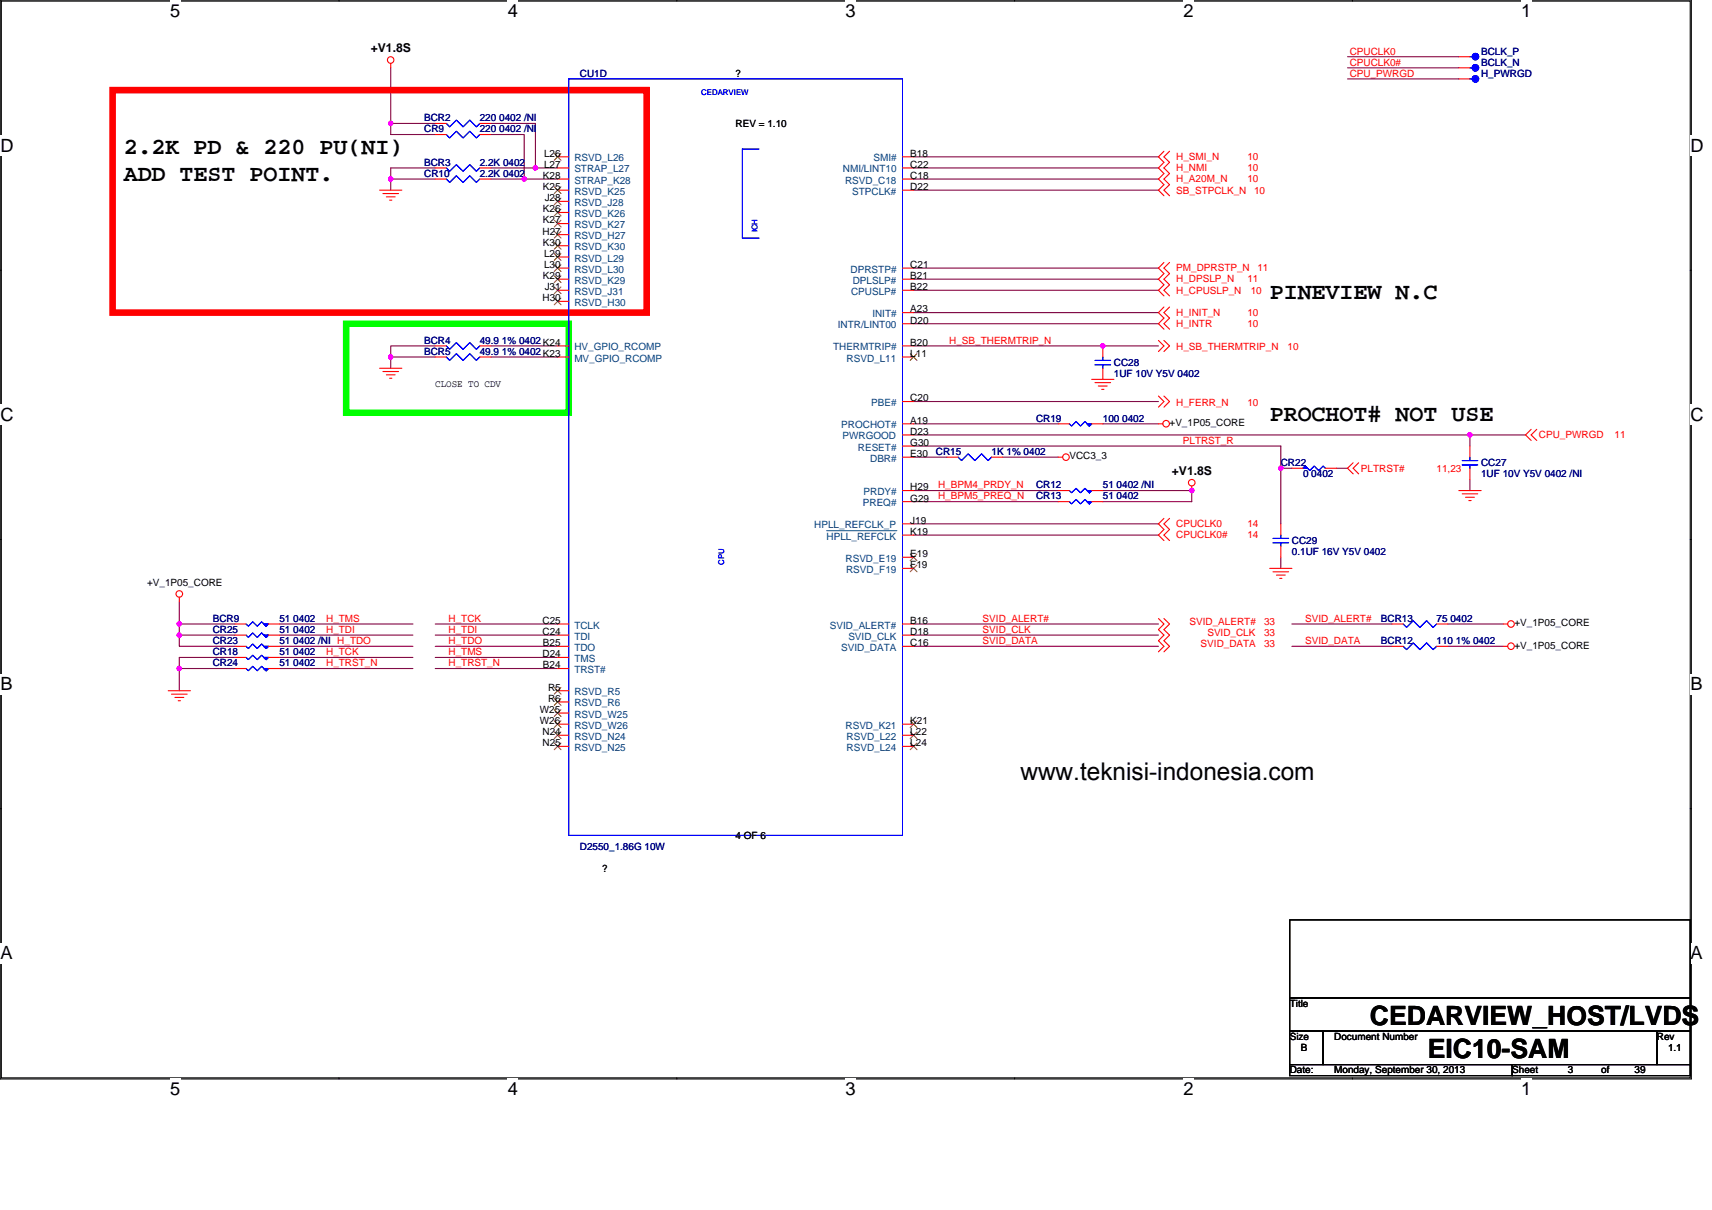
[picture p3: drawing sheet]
<svg xmlns="http://www.w3.org/2000/svg" width="297mm" height="210mm" viewBox="0 0 297 210" stroke-linecap="round" stroke-linejoin="round" font-family="sans-serif">
<path d="M0 0h293.5v187.2h-293.5zM.2 .2h293.1v186.8h-293.1z" fill="none" stroke="#000" stroke-width=".19"/>
<g fill="#fff">
<path d="M29.5 .1h1.8v3.5h-1.8z"/>
<path d="M29.5 187.2h1.8v3.5h-1.8z"/>
</g>
<path d="M58.8 0v.2M58.8 187v.2" fill="none" stroke="#000" stroke-width=".19"/>
<g fill="#fff">
<path d="M88.1 .1h1.8v3.5h-1.8z"/>
<path d="M88.1 187.2h1.8v3.5h-1.8z"/>
</g>
<path d="M117.4 0v.2M117.4 187v.2" fill="none" stroke="#000" stroke-width=".19"/>
<g fill="#fff">
<path d="M146.7 .1h1.8v3.5h-1.8z"/>
<path d="M146.7 187.2h1.8v3.5h-1.8z"/>
</g>
<path d="M176 0v.2M176 187v.2" fill="none" stroke="#000" stroke-width=".19"/>
<g fill="#fff">
<path d="M205.3 .1h1.8v3.5h-1.8z"/>
<path d="M205.3 187.2h1.8v3.5h-1.8z"/>
</g>
<path d="M234.7 0v.2M234.7 187v.2" fill="none" stroke="#000" stroke-width=".19"/>
<g fill="#fff">
<path d="M263.9 .1h1.8v3.5h-1.8z"/>
<path d="M263.9 187.2h1.8v3.5h-1.8z"/>
<path d="M.1 23.5h2.3v3.6h-2.3z"/>
<path d="M293.3 23.5h2.3v3.6h-2.3z"/>
<path d="M.1 70.3h2.3v3.5h-2.3z"/>
<path d="M293.3 70.3h2.3v3.5h-2.3z"/>
</g>
<path d="M0 46.9h.2M293.3 46.9h.2" fill="none" stroke="#000" stroke-width=".19"/>
<g fill="#fff">
<path d="M.1 117h2.1v3.5h-2.1z"/>
<path d="M293.3 117h2.1v3.5h-2.1z"/>
</g>
<path d="M0 93.6h.2M293.3 93.6h.2" fill="none" stroke="#000" stroke-width=".19"/>
<g fill="#fff">
<path d="M.1 163.7h2.1v3.5h-2.1z"/>
<path d="M293.3 163.7h2.1v3.5h-2.1z"/>
</g>
<path d="M0 140.3h.2M223.8 159.6h69.5v13.6h-69.5zM293.3 140.3h.2M223.8 178.9h5.8v5.8h-5.8zM223.8 173.2h69.5v5.7h-69.5zM229.6 178.9h57.9v5.8h-57.9zM287.5 178.9h5.8v5.8h-5.8zM223.8 184.7h38.6v2h-38.6zM262.4 184.7h30.9v2h-30.9z" fill="none" stroke="#000" stroke-width=".19"/>
<g fill="none" stroke="#800040" stroke-width=".19">
<path d="M67.8 11.8v9.6M233.8 11.8h19.3M233.8 9.8h19.3M233.8 13.7h19.3M67.8 31.1v1.9M67.8 31.1h7.7M67.8 21.4h7.7M67.8 21.4v1.9h7.7M75.5 29.1h-7.7v2M85.2 29.1h7.7M85.2 21.4h7.7v7.7M85.2 23.3h5.7v7.8"/>
<path d="M85.2 31.1h5.7M90.9 31.1h5.8M92.9 29.1h3.8M158.5 33h42.5M158.5 27.2h42.5M158.5 29.1h42.5M158.5 31.1h42.5M158.5 50.4h42.5M158.5 46.5h42.5M158.5 48.5h42.5M158.5 56.2h42.5M158.5 54.3h42.5"/>
<path d="M67.8 62h7.7M67.8 62v1.9M75.5 60h-7.7v2M85.2 60h11.5M85.2 62h11.5M158.5 73.6h25.1M158.5 69.7h42.5M158.5 60h42.5M158.5 77.4h63.7v3.9M158.5 79.3h5.8M158.5 75.5h96.5M174 79.3h9.6"/>
<path d="M191.3 73.6h9.7M255 75.5h9.7M255 75.5v1.9M158.5 85.1h25.1M158.5 87.1h25.1M158.5 92.9h42.5M158.5 90.9h42.5M191.3 85.1h15.5v2h-15.5M222.2 81.3v9.6M222.2 96.7v1.9M222.2 81.3h2M231.9 81.3h1.9"/>
<path d="M255 83.2v1.9M31.1 110.2h9.7M31.1 108.3h9.7M31.1 116h9.7M31.1 110.2v2h9.7M31.1 104.4v3.9M31.1 116v3.9M31.1 108.3v1.9M40.8 114.1h-9.7v1.9M48.5 112.2h23.1M48.5 114.1h23.1M48.5 116h23.1"/>
<path d="M48.5 110.2h23.1M48.5 108.3h23.1M75.5 114.1h21.2M75.5 110.2h21.2M75.5 108.3h21.2M75.5 116h21.2M75.5 112.2h21.2M158.5 110.2h42.5M158.5 108.3h42.5M158.5 112.2h42.5M224.2 112.2h17.3M224.2 108.3h17.3"/>
<path d="M251.2 108.3h9.6M251.2 112.2h9.6"/>
</g>
<g fill="#f0f" stroke="#f0f" stroke-width=".19">
<circle cx="191.3" cy="60" r=".38"/>
<circle cx="67.8" cy="31.1" r=".38"/>
<circle cx="255" cy="75.5" r=".38"/>
<circle cx="67.8" cy="62" r=".38"/>
<circle cx="31.1" cy="108.3" r=".38"/>
<circle cx="31.1" cy="116" r=".38"/>
<circle cx="31.1" cy="110.2" r=".38"/>
<circle cx="67.8" cy="21.4" r=".38"/>
<circle cx="92.9" cy="29.1" r=".38"/>
<circle cx="91" cy="31.1" r=".38"/>
<circle cx="206.8" cy="85.1" r=".38"/>
<circle cx="222.2" cy="81.3" r=".38"/>
</g>
<g fill="none" stroke="#f00" stroke-width=".19">
<path d="M67.8 11v.8M253.1 9.8h1.9M253.1 13.7h1.9M253.1 11.8h1.9M65.9 33h3.8M66.4 33.6h2.7M67 34.2h1.6M67.6 34.7h.4M75.5 31.1h1.9M75.5 29.1h1.9M75.5 21.4h1.9M75.5 23.3h1.9"/>
<path d="M83.2 31.1h2M83.2 29.1h2M83.2 21.4h2M83.2 23.3h2M96.7 38.8h2M96.7 36.9h2M96.7 34.9h2M96.7 33h2M96.7 31.1h2M96.7 29.1h2M96.7 27.2h2M156.6 33h1.9"/>
<path d="M156.6 31.1h1.9M156.6 29.1h1.9M156.6 27.2h1.9M201.9 26.2l-.9 1 .9 1-.9 .9 .9 1-.9 1 .9 .9-.9 1 .9 1M202.9 26.2l-1 1 1 1-1 .9 1 1-1 1 1 .9-1 1 1 1M96.7 50.4h2M96.7 52.3h2M96.7 48.5h2M96.7 46.5h2M96.7 44.6h2M96.7 42.7h2M96.7 40.7h2"/>
<path d="M156.6 50.4h1.9M156.6 48.5h1.9M156.6 46.5h1.9M156.6 56.2h1.9M156.6 54.3h1.9M201 59.1l.9 .9-.9 1M201.9 45.6l-.9 .9 .9 1-.9 1 .9 .9-.9 1 .9 1M201.9 53.3l-.9 1 .9 .9-.9 1 .9 .9M201.9 59.1l1 .9-1 1M202.9 45.6l-1 .9 1 1-1 1 1 .9-1 1 1 1M202.9 53.3l-1 1 1 .9-1 1 1 .9M65.9 63.9h3.8"/>
<path d="M66.4 64.5h2.7M67 65h1.6M67.6 65.6h.4M75.5 62h1.9M75.5 60h1.9M83.2 62h2M83.2 60h2M96.7 62h2M96.7 60h2M156.6 62h1.9M156.6 60h1.9M156.6 79.3h1.9"/>
<path d="M156.6 77.4h1.9M156.6 75.5h1.9M156.6 73.6h1.9M156.6 69.7h1.9M164.3 79.3h1.9M172 79.3h2M183.6 73.6h1.9M183.6 79.3h.8M189.4 65.8h3.9M189.4 73.6h1.9M190 66.4h2.7M190.6 67h1.5"/>
<path d="M191.2 67.6h.3M191.3 60v2M191.3 63.9v1.9M201 73.6h.8M201 68.7l.9 1-.9 1M201.9 68.7l1 1-1 1M255 77.4v1.9M265.7 74.5l-1 1 1 .9M266.6 74.5l-.9 1 .9 .9M156.6 85.1h1.9M156.6 98.6h1.9M156.6 96.7h1.9"/>
<path d="M156.6 92.9h1.9M156.6 90.9h1.9M156.6 87.1h1.9M183.6 85.1h1.9M183.6 87.1h1.9M189.4 85.1h1.9M189.4 87.1h1.9M201.9 90l-.9 .9 .9 1-.9 1 .9 .9M202.9 90l-1 .9 1 1-1 1 1 .9M206.8 84.3v.8M220.3 98.6h3.9M220.9 99.2h2.7"/>
<path d="M221.5 99.8h1.5M222.2 90.9v2M222.2 94.8v1.9M224.2 81.3h1.9M230 81.3h1.9M234.8 80.3l-1 1 1 .9M235.7 80.3l-.9 1 .9 .9M253.1 85.1h3.9M253.7 85.7h2.7M254.3 86.3h1.5M254.8 86.9h.4M255 81.3v1.9"/>
<path d="M29.2 119.9h3.8M31.1 103.7v.7M40.8 116h1.9M40.8 114.1h1.9M40.8 112.2h1.9M40.8 110.2h1.9M40.8 108.3h1.9M46.6 116h1.9M46.6 114.1h1.9M46.6 112.2h1.9M46.6 110.2h1.9M46.6 108.3h1.9"/>
<path d="M96.7 119.9h2M96.7 116h2M96.7 114.1h2M96.7 112.2h2M96.7 110.2h2M96.7 108.3h2M156.6 112.2h1.9M156.6 110.2h1.9M156.6 108.3h1.9M201 107.3l.9 1-.9 1 .9 .9-.9 1 .9 1-.9 .9M201.9 107.3l1 1-1 1 1 .9-1 1 1 1-1 .9M222 100.4h.4"/>
<path d="M241.5 112.2h2M241.5 108.3h2M249.3 112.2h1.9M249.3 108.3h1.9M260.8 112.2h.8M260.8 108.3h.8M29.8 120.5h2.7M30.3 121h1.6M30.9 121.6h.4M96.7 129.5h2M96.7 127.6h2M96.7 125.7h2"/>
<path d="M96.7 123.7h2M96.7 121.8h2M156.6 129.5h1.9M156.6 127.6h1.9M156.6 125.7h1.9"/>
<circle cx="67.8" cy="10.4" r=".57"/>
<circle cx="185" cy="79.3" r=".57"/>
<circle cx="202.3" cy="73.5" r=".57"/>
<circle cx="206.8" cy="83.8" r=".57"/>
<circle cx="31.1" cy="103.1" r=".57"/>
<circle cx="262.2" cy="108.3" r=".57"/>
<circle cx="262.2" cy="112.1" r=".57"/>
</g>
<path d="M19.5 15.6h92.7v38.7h-92.7z" fill="none" stroke="#f00" stroke-width="1.1"/>
<path d="M60.1 56.2h38.6v15.4h-38.6z" fill="none" stroke="#0f0" stroke-width="1.1"/>
<g fill="none" stroke="#00f" stroke-width=".19">
<path d="M255 9.8h.4M255 13.7h.4M255 11.8h.4M77.4 29.1l.6 .6 1.2-1.1 1.1 1.1 1.2-1.1 1.2 1.1 .5-.6M77.4 31.1l.6 .6 1.2-1.2 1.1 1.2 1.2-1.2 1.2 1.2 .5-.6M77.4 21.4l.6 .6 1.2-1.2 1.1 1.2 1.2-1.2 1.2 1.2 .5-.6M77.4 23.3l.6 .6 1.2-1.1 1.1 1.1 1.2-1.1 1.2 1.1 .5-.6M77.4 60l.6 .6 1.2-1.1 1.1 1.1 1.2-1.1 1.2 1.1 .5-.6M77.4 62l.6 .5 1.2-1.1 1.1 1.1 1.2-1.1 1.2 1.1 .5-.5M166.2 79.3l.6 .6 1.2-1.1 1.1 1.1 1.2-1.1 1.1 1.1 .6-.6M185.5 73.6l.4 .3 .8-.7 .8 .7 .8-.7 .7 .7 .4-.3M190 62.5h2.7"/>
<path d="M190 63.3h2.7M191.3 63.3v.6M191.3 62v.5M253.7 79.9h2.7M255 79.3v.6M185.5 85.1l.4 .4 .8-.7 .8 .7 .8-.7 .7 .7 .4-.4M185.5 87.1l.4 .3 .8-.7 .8 .7 .8-.7 .7 .7 .4-.3M220.9 93.4h2.7M220.9 94.2h2.7M222.2 92.9v.5M222.2 94.2v.6M226.1 81.3l.4-.4 .7 .8 .8-.8 .8 .8 .8-.8 .4 .4"/>
<path d="M253.7 80.7h2.7M255 80.7v.6M42.7 112.2l.4 .3 .8-.7 .7 .7 .8-.7 .8 .7 .4-.3M42.7 114.1l.4 .4 .8-.8 .7 .8 .8-.8 .8 .8 .4-.4M42.7 108.3l.4 .4 .8-.8 .7 .8 .8-.8 .8 .8 .4-.4M42.7 110.2l.4 .4 .8-.8 .7 .8 .8-.8 .8 .8 .4-.4M42.7 116l.4 .4 .8-.8 .7 .8 .8-.8 .8 .8 .4-.4M243.5 108.3l.5 .6 1.2-1.2 1.2 1.2 1.1-1.2 1.2 1.2 .6-.6M243.5 112.2l.5 .5 1.2-1.1 1.2 1.1 1.1-1.1 1.2 1.1 .6-.5"/>
<circle cx="256" cy="13.7" r=".57"/>
<circle cx="256" cy="11.8" r=".57"/>
<circle cx="256" cy="9.8" r=".57"/>
</g>
<g fill="#00f" stroke="#00f" stroke-width=".19">
<path d="M188.6 85.1h.8l-.4 .4z" fill-rule="evenodd"/>
<path d="M188.6 85.1h.8l-.4 .4z" fill-rule="evenodd"/>
<path d="M188.6 73.6h.8l-.4 .3z" fill-rule="evenodd"/>
<path d="M188.6 73.6h.8l-.4 .3z" fill-rule="evenodd"/>
<path d="M45.8 112.2h.8l-.4 .3z" fill-rule="evenodd"/>
<path d="M45.8 112.2h.8l-.4 .3z" fill-rule="evenodd"/>
<path d="M188.6 87.1h.8l-.4 .3z" fill-rule="evenodd"/>
<path d="M188.6 87.1h.8l-.4 .3z" fill-rule="evenodd"/>
<path d="M45.8 114.1h.8l-.4 .4z" fill-rule="evenodd"/>
<path d="M45.8 114.1h.8l-.4 .4z" fill-rule="evenodd"/>
<path d="M45.8 108.3h.8l-.4 .4z" fill-rule="evenodd"/>
<path d="M45.8 108.3h.8l-.4 .4z" fill-rule="evenodd"/>
<path d="M226.1 81.3l.4-.4 .4 .4-.4-.4 .4 .4z" fill-rule="evenodd"/>
<path d="M226.1 81.3l.4-.4 .4 .4-.4-.4 .4 .4z" fill-rule="evenodd"/>
<path d="M45.8 110.2h.8l-.4 .4z" fill-rule="evenodd"/>
<path d="M45.8 110.2h.8l-.4 .4z" fill-rule="evenodd"/>
<path d="M45.8 116h.8l-.4 .4z" fill-rule="evenodd"/>
<path d="M45.8 116h.8l-.4 .4z" fill-rule="evenodd"/>
<circle cx="256" cy="9.8" r=".38"/>
<circle cx="256" cy="13.7" r=".38"/>
<circle cx="256" cy="11.8" r=".38"/>
</g>
<path d="M98.7 13.7h57.9v131.3h-57.9zM131.7 25.9h-2.9v15.4h2.9" fill="none" stroke="#00f" stroke-width=".17"/>
<g fill="none" stroke="#804000" stroke-width=".17">
<path d="M96.2 38.2l1.1 1.2M96.2 36.3l1.1 1.2M96.2 34.4l1.1 1.1M96.2 32.4l1.1 1.2M96.2 26.6l1.1 1.2M97.3 38.2l-1.1 1.2M97.3 36.3l-1.1 1.2M97.3 34.4l-1.1 1.1M97.3 32.4l-1.1 1.2M97.3 26.6l-1.1 1.2M96.2 51.7l1.1 1.2M96.2 49.8l1.1 1.2"/>
<path d="M96.2 47.9l1.1 1.1M96.2 46l1.1 1.1M96.2 44l1.1 1.2M96.2 42.1l1.1 1.1M96.2 40.2l1.1 1.1M97.3 51.7l-1.1 1.2M97.3 49.8l-1.1 1.2M97.3 47.9l-1.1 1.1M97.3 46l-1.1 1.1M97.3 44l-1.1 1.2M97.3 42.1l-1.1 1.1M97.3 40.2l-1.1 1.1"/>
<path d="M157.9 61.4l1.2 1.1M159.1 61.4l-1.2 1.1M157.9 98.1l1.2 1.1M157.9 96.1l1.2 1.2M159.1 98.1l-1.2 1.1M159.1 96.1l-1.2 1.2M96.2 119.3l1.1 1.2M97.3 119.3l-1.1 1.2M96.2 128.9l1.1 1.2M96.2 127l1.1 1.2M96.2 125.1l1.1 1.2M96.2 123.2l1.1 1.1"/>
<path d="M96.2 121.2l1.1 1.2M97.3 128.9l-1.1 1.2M97.3 127l-1.1 1.2M97.3 125.1l-1.1 1.2M97.3 123.2l-1.1 1.1M97.3 121.2l-1.1 1.2M157.9 128.9l1.2 1.2M157.9 127l1.2 1.2M157.9 125.1l1.2 1.2M159.1 128.9l-1.2 1.2M159.1 127l-1.2 1.2M159.1 125.1l-1.2 1.2"/>
</g>
<path d="M143.4 92.1h12.2" fill="none" stroke="#004080" stroke-width=".17"/>
<g font-size="4.6">
<text x="237.7" y="177.8">CEDARVIEW_HOST/LVDS</text>
<text x="247.7" y="183.6">EIC10-SAM</text>
</g>
<text font-size="4.2" x="177" y="135.3">www.teknisi-indonesia.com</text>
<g font-size="4">
<text x="21.5" y="26.7">2.2K PD &amp; 220 PU(NI)</text>
<text x="21.5" y="31.3">ADD TEST POINT.</text>
<text x="220.3" y="51.8">PINEVIEW N.C</text>
<text x="220.3" y="73.1">PROCHOT# NOT USE</text>
</g>
<g font-size="3.2">
<text x="29.5" y="2.9">5</text>
<text x="88.1" y="2.9">4</text>
<text x="146.7" y="2.9">3</text>
<text x="205.3" y="2.9">2</text>
<text x="263.9" y="2.9">1</text>
<text x=".1" y="26.4">D</text>
<text x="293.3" y="26.4">D</text>
<text x=".1" y="73.1">C</text>
<text x="293.3" y="73.1">C</text>
<text x=".1" y="119.8">B</text>
<text x="293.3" y="119.8">B</text>
<text x=".1" y="166.5">A</text>
<text x="293.3" y="166.5">A</text>
<text x="29.5" y="190">5</text>
<text x="88.1" y="190">4</text>
<text x="146.7" y="190">3</text>
<text x="205.3" y="190">2</text>
<text x="263.9" y="190">1</text>
</g>
<g font-size="2.1">
<text x="64.3" y="9.1">+V1.8S</text>
<text x="203.3" y="82.5">+V1.8S</text>
</g>
<g font-size="1.7" fill="#f00">
<text x="234.2" y="11.4">CPUCLK0#</text>
<text x="234.2" y="9.5">CPUCLK0</text>
<text x="234.2" y="13.3">CPU_PWRGD</text>
<text x="204.1" y="27.8">H_SMI_N</text>
<text x="204.1" y="29.7">H_NMI</text>
<text x="216.4" y="27.8">10</text>
<text x="216.4" y="29.7">10</text>
<text x="204.1" y="33.6">SB_STPCLK_N</text>
<text x="204.1" y="31.7">H_A20M_N</text>
<text x="216.4" y="31.7">10</text>
<text x="217.6" y="33.6">10</text>
<text x="204.1" y="47.1">PM_DPRSTP_N</text>
<text x="218.2" y="47.1">11</text>
<text x="204.1" y="49">H_DPSLP_N</text>
<text x="204.1" y="51">H_CPUSLP_N</text>
<text x="216.4" y="49">11</text>
<text x="217" y="51">10</text>
<text x="164.7" y="59.6">H_SB_THERMTRIP_N</text>
<text x="204.1" y="56.7">H_INTR</text>
<text x="204.1" y="54.8">H_INIT_N</text>
<text x="216.4" y="56.7">10</text>
<text x="216.4" y="54.8">10</text>
<text x="204.1" y="60.8">H_SB_THERMTRIP_N</text>
<text x="223.4" y="60.8">10</text>
<text x="204.1" y="70.5">H_FERR_N</text>
<text x="216.4" y="70.5">10</text>
<text x="205.2" y="77">PLTRST_R</text>
<text x="267" y="76.1">CPU_PWRGD</text>
<text x="280.1" y="76.1">11</text>
<text x="236.1" y="81.9">PLTRST#</text>
<text x="249.3" y="81.9">11,23</text>
<text x="162.8" y="84.8">H_BPM4_PRDY_N</text>
<text x="162.8" y="86.7">H_BPM5_PREQ_N</text>
<text x="204.1" y="91.5">CPUCLK0</text>
<text x="204.1" y="93.4">CPUCLK0#</text>
<text x="216.4" y="93.4">14</text>
<text x="216.4" y="91.5">14</text>
<text x="56.6" y="107.9">H_TMS</text>
<text x="77.8" y="107.9">H_TCK</text>
<text x="170.5" y="107.9">SVID_ALERT#</text>
<text x="226.5" y="107.9">SVID_ALERT#</text>
<text x="56.6" y="113.7">H_TCK</text>
<text x="56.6" y="109.8">H_TDI</text>
<text x="77.8" y="113.7">H_TMS</text>
<text x="77.8" y="109.8">H_TDI</text>
<text x="77.8" y="111.8">H_TDO</text>
<text x="170.5" y="109.8">SVID_CLK</text>
<text x="170.5" y="111.8">SVID_DATA</text>
<text x="206.4" y="108.5">SVID_ALERT#</text>
<text x="208.3" y="112.4">SVID_DATA</text>
<text x="209.5" y="110.4">SVID_CLK</text>
<text x="219.3" y="108.5">33</text>
<text x="219.3" y="110.4">33</text>
<text x="219.3" y="112.4">33</text>
<text x="226.5" y="111.8">SVID_DATA</text>
<text x="56.6" y="115.6">H_TRST_N</text>
<text x="77.8" y="115.6">H_TRST_N</text>
</g>
<g font-size="1.7" fill="#000080">
<text x="257" y="9.5">BCLK_P</text>
<text x="257" y="11.4">BCLK_N</text>
<text x="100.6" y="13.3">CU1D</text>
<text x="257" y="13.3">H_PWRGD</text>
<text x="73.6" y="21">BCR2</text>
<text x="73.6" y="23">CR9</text>
<text x="83.2" y="21">220 0402 /NI</text>
<text x="83.2" y="23">220 0402 /NI</text>
<text x="73.6" y="28.8">BCR3</text>
<text x="83.2" y="28.8">2.2K 0402</text>
<text x="73.6" y="30.7">CR10</text>
<text x="83.2" y="30.7">2.2K 0402</text>
<text x="73.6" y="59.6">BCR4</text>
<text x="83.2" y="59.6">49.9 1% 0402 K24</text>
<text x="73.6" y="61.6">BCR5</text>
<text x="83.2" y="61.6">49.9 1% 0402 K23</text>
<text x="193.3" y="63.5">CC28</text>
<text x="193.3" y="65.4">1UF 10V Y5V 0402</text>
<text x="179.8" y="73.2">CR19</text>
<text x="191.3" y="73.2">100 0402</text>
<text x="162.4" y="79">CR15</text>
<text x="172" y="79">1K 1% 0402</text>
<text x="222.2" y="80.9">CR22</text>
<text x="226.1" y="82.8">0 0402</text>
<text x="257" y="80.9">CC27</text>
<text x="257" y="82.8">1UF 10V Y5V 0402 /NI</text>
<text x="179.8" y="84.8">CR12</text>
<text x="179.8" y="86.7">CR13</text>
<text x="191.3" y="84.8">51 0402 /NI</text>
<text x="191.3" y="86.7">51 0402</text>
<text x="224.2" y="94.4">CC29</text>
<text x="224.2" y="96.3">0.1UF 16V Y5V 0402</text>
<text x="36.9" y="107.9">BCR9</text>
<text x="48.5" y="107.9">51 0402</text>
<text x="239.6" y="107.9">BCR13</text>
<text x="249.3" y="107.9">75 0402</text>
<text x="36.9" y="111.8">CR23</text>
<text x="36.9" y="113.7">CR18</text>
<text x="36.9" y="109.8">CR25</text>
<text x="48.5" y="111.8">51 0402 /NI H_TDO</text>
<text x="48.5" y="113.7">51 0402</text>
<text x="48.5" y="109.8">51 0402</text>
<text x="239.6" y="111.8">BCR12</text>
<text x="249.3" y="111.8">110 1% 0402</text>
<text x="36.9" y="115.6">CR24</text>
<text x="48.5" y="115.6">51 0402</text>
<text x="100.6" y="147.5">D2550_1.86G 10W</text>
</g>
<g font-size="1.7">
<text x="127.6" y="13.3">?</text>
<text x="127.6" y="22">REV = 1.10</text>
<text x="94.4" y="29.1">L27</text>
<text x="94.4" y="27.2">L26</text>
<text x="157.9" y="29.1">C22</text>
<text x="157.9" y="27.2">B18</text>
<text x="94.2" y="33">K25</text>
<text x="94.2" y="31.1">K28</text>
<text x="94.5" y="34.9">J28</text>
<text x="157.9" y="31.1">C18</text>
<text x="157.9" y="33">D22</text>
<text x="94.1" y="40.7">H27</text>
<text x="94.2" y="38.8">K27</text>
<text x="94.2" y="36.9">K26</text>
<text x="94.2" y="42.6">K30</text>
<text x="94.4" y="46.5">L30</text>
<text x="94.4" y="44.6">L29</text>
<text x="157.9" y="46.5">C21</text>
<text x="94.1" y="52.3">H30</text>
<text x="94.2" y="48.4">K29</text>
<text x="94.5" y="50.4">J31</text>
<text x="157.9" y="48.4">B21</text>
<text x="157.9" y="50.4">B22</text>
<text x="157.9" y="56.2">D20</text>
<text x="157.9" y="54.2">A23</text>
<text x="157.9" y="60">B20</text>
<text x="157.9" y="61.9">L11</text>
<text x="75.5" y="67.2">CLOSE TO CDV</text>
<text x="157.9" y="69.7">C20</text>
<text x="157.9" y="77.4">G30</text>
<text x="157.9" y="75.5">D23</text>
<text x="157.9" y="73.5">A19</text>
<text x="202.9" y="73.9">+V_1P05_CORE</text>
<text x="157.9" y="79.3">E30</text>
<text x="185.5" y="79.7">VCC3_3</text>
<text x="157.9" y="85.1">H29</text>
<text x="157.9" y="87">G29</text>
<text x="157.9" y="92.8">K19</text>
<text x="157.9" y="90.9">J19</text>
<text x="25.5" y="101.7">+V_1P05_CORE</text>
<text x="157.9" y="96.7">E19</text>
<text x="157.9" y="98.6">F19</text>
<text x="94.1" y="110.2">C24</text>
<text x="94.1" y="108.3">C25</text>
<text x="94.2" y="112.1">B25</text>
<text x="157.9" y="108.3">B16</text>
<text x="157.9" y="112.1">C16</text>
<text x="157.9" y="110.2">D18</text>
<text x="262.8" y="112.5">+V_1P05_CORE</text>
<text x="262.8" y="108.7">+V_1P05_CORE</text>
<text x="94.1" y="114.1">D24</text>
<text x="94.2" y="116">B24</text>
<text x="95.1" y="119.8">R5</text>
<text x="93.7" y="125.6">W26</text>
<text x="93.7" y="123.7">W25</text>
<text x="95.1" y="121.8">R6</text>
<text x="157.9" y="125.6">K21</text>
<text x="94.1" y="129.5">N25</text>
<text x="94.1" y="127.6">N24</text>
<text x="157.9" y="129.5">L24</text>
<text x="157.9" y="127.6">L22</text>
<text x="127.6" y="145.5">4 OF 6</text>
<text x="104.5" y="151.3">?</text>
<text x="223.8" y="174.7">Title</text>
<text x="223.8" y="180.5">Size</text>
<text x="225.7" y="182.4">B</text>
<text x="231.5" y="180.5">Document Number</text>
<text x="287.5" y="180.5">Rev</text>
<text x="289.4" y="182.4">1.1</text>
<text x="223.8" y="186.3">Date:</text>
<text x="231.5" y="186.3">Monday, September 30, 2013</text>
<text x="262.4" y="186.3">Sheet</text>
<text x="272" y="186.3">3</text>
<text x="277.8" y="186.3">of</text>
<text x="283.6" y="186.3">39</text>
</g>
<g font-size="1.7" fill="#004080">
<text x="99.6" y="29.9">STRAP_L27</text>
<text x="99.6" y="28">RSVD_L26</text>
<text x="146.3" y="29.9">NMI/LINT10</text>
<text x="151.6" y="28">SMI#</text>
<text x="99.6" y="35.7">RSVD_J28</text>
<text x="99.6" y="33.8">RSVD_K25</text>
<text x="99.6" y="31.9">STRAP_K28</text>
<text x="146.6" y="31.9">RSVD_C18</text>
<text x="147.9" y="33.8">STPCLK#</text>
<text x="99.6" y="41.5">RSVD_H27</text>
<text x="99.6" y="39.6">RSVD_K27</text>
<text x="99.6" y="37.7">RSVD_K26</text>
<text x="99.6" y="47.3">RSVD_L30</text>
<text x="99.6" y="45.4">RSVD_L29</text>
<text x="99.6" y="43.4">RSVD_K30</text>
<text x="147.6" y="47.3">DPRSTP#</text>
<text x="99.6" y="53.1">RSVD_H30</text>
<text x="99.6" y="51.2">RSVD_J31</text>
<text x="99.6" y="49.2">RSVD_K29</text>
<text x="147.7" y="51.2">CPUSLP#</text>
<text x="148" y="49.2">DPLSLP#</text>
<text x="145.4" y="57">INTR/LINT00</text>
<text x="151.4" y="55">INIT#</text>
<text x="99.6" y="62.7">MV_GPIO_RCOMP</text>
<text x="99.6" y="60.8">HV_GPIO_RCOMP</text>
<text x="144.5" y="60.8">THERMTRIP#</text>
<text x="146.9" y="62.7">RSVD_L11</text>
<text x="151.1" y="70.5">PBE#</text>
<text x="146" y="74.3">PROCHOT#</text>
<text x="146.2" y="76.3">PWRGOOD</text>
<text x="148.8" y="78.2">RESET#</text>
<text x="151" y="80.1">DBR#</text>
<text x="149.7" y="87.8">PREQ#</text>
<text x="149.8" y="85.9">PRDY#</text>
<text x="141.3" y="91.7">HPLL_REFCLK_P</text>
<text x="143.4" y="93.6">HPLL_REFCLK</text>
<text x="146.7" y="97.5">RSVD_E19</text>
<text x="146.8" y="99.4">RSVD_F19</text>
<text x="99.6" y="112.9">TDO</text>
<text x="99.6" y="111">TDI</text>
<text x="99.6" y="109.1">TCLK</text>
<text x="144" y="109.1">SVID_ALERT#</text>
<text x="145.9" y="112.9">SVID_DATA</text>
<text x="147.2" y="111">SVID_CLK</text>
<text x="99.6" y="116.8">TRST#</text>
<text x="99.6" y="114.9">TMS</text>
<text x="99.6" y="124.5">RSVD_W25</text>
<text x="99.6" y="122.6">RSVD_R6</text>
<text x="99.6" y="120.6">RSVD_R5</text>
<text x="99.6" y="130.3">RSVD_N25</text>
<text x="99.6" y="128.4">RSVD_N24</text>
<text x="99.6" y="126.4">RSVD_W26</text>
<text x="146.7" y="126.4">RSVD_K21</text>
<text x="146.9" y="130.3">RSVD_L24</text>
<text x="146.9" y="128.4">RSVD_L22</text>
</g>
<g font-size="1.4" fill="#00f">
<text x="121.6" y="16.5">CEDARVIEW</text>
<text x="131.4" y="40.3" transform="rotate(-90 131.4 40.3)">ICH</text>
<text x="125.6" y="98.1" transform="rotate(-90 125.6 98.1)">CPU</text>
</g>
</svg>
